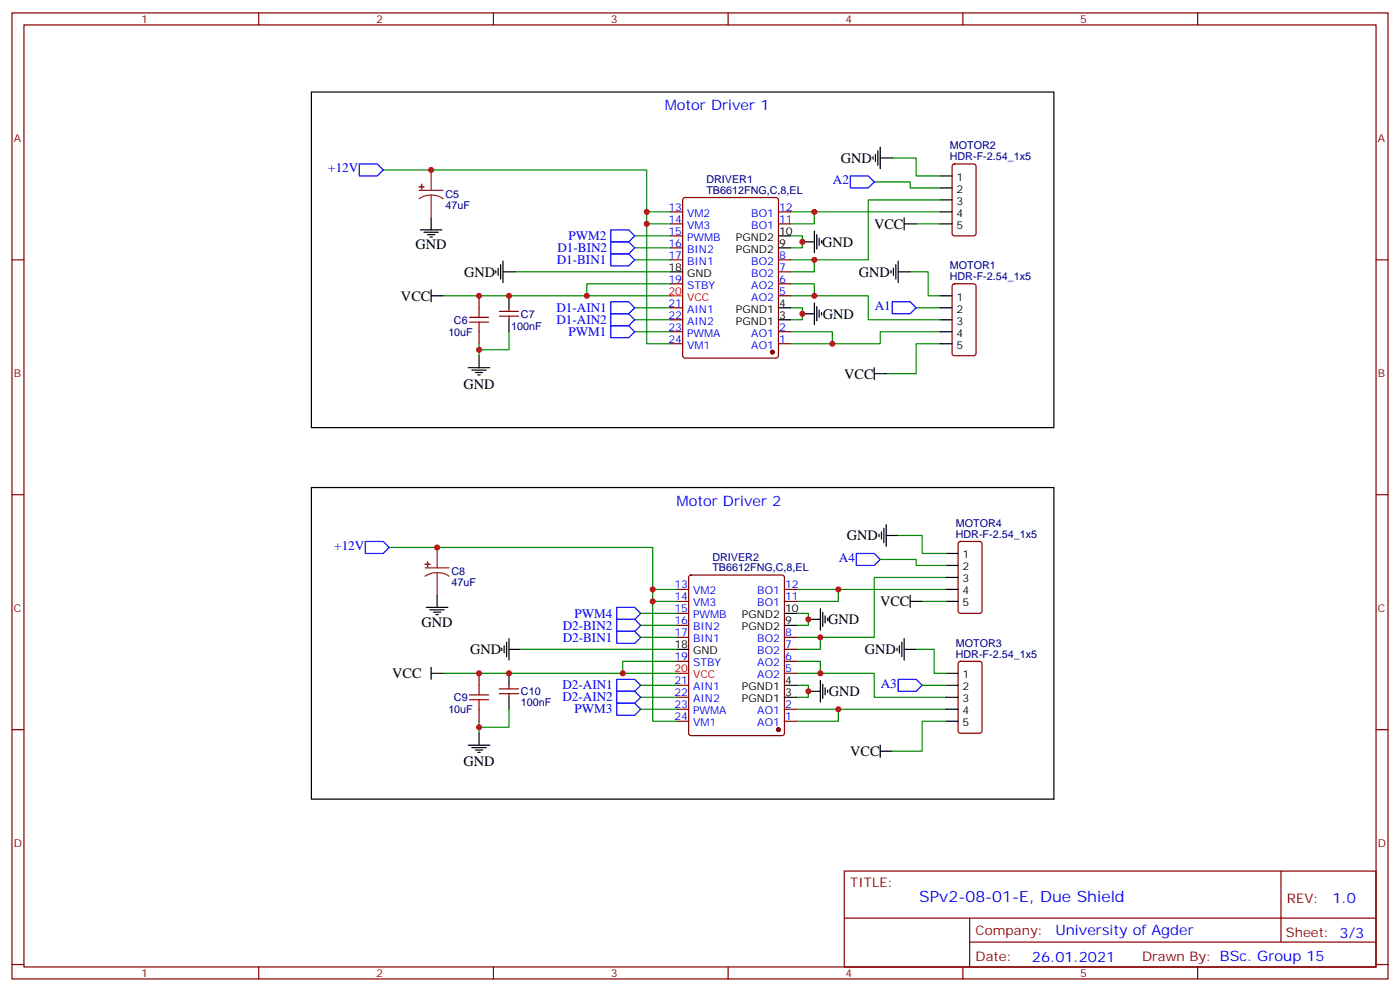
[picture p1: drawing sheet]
<svg xmlns="http://www.w3.org/2000/svg" width="412mm" height="292mm" viewBox="0 0 412 292" stroke-linecap="round" stroke-linejoin="round" font-family="sans-serif">
<g fill="none" stroke="#870000" stroke-width=".35">
<path d="M3.5 3.8h405.4v284.3h-405.4zM7.1 7.3h398.2v277.3h-398.2zM76.2 3.8v3.5M145.3 3.8v3.5M214.5 3.8v3.5M283.6 3.8v3.5M352.8 3.8v3.5M201.3 58.3l.5-.2h26.8l.7 .5v46.1l-.5 .7h-27l-.7-.5v-46.1zM280.7 48.5l.5-.2h5.6l.7 .4v20l-.4 .7h-5.9l-.7-.4v-20zM3.5 76.5h3.6M197.6 76.5h3.5M197.6 65.9h3.5"/>
<path d="M197.6 62.4h3.5M197.6 69.4h3.5M197.6 73h3.5M229.3 76.5h3.5M229.3 65.9h3.5M229.3 62.4h3.5M405.3 76.5h3.6M141.1 87.1v3.5M141.1 97.6v3.6M147.1 91.7h5.7M147.1 93.1h5.7M149.9 90.6v1.1"/>
<path d="M149.9 93.1v1M197.6 97.6h3.5M197.6 83.5h3.5M197.6 90.6h3.5M197.6 94.1h3.5M229.3 97.6h3.5M229.3 87.1h3.5M229.3 83.5h3.5M229.3 80h3.5M280.7 83.7l.5-.2h5.6l.7 .5v20l-.4 .6-5.9 .1-.7-.5v-20zM197.6 101.2h3.5M229.3 101.2h3.5"/>
<path d="M3.5 145.6h3.6M282.5 159.6l.4-.2h5.7l.6 .4 .1 20-.5 .7-5.9 .1-.6-.5-.1-20zM405.3 145.6h3.6M199.3 177h3.5M199.3 173.5h3.5M203.1 169.5l.5-.2h26.8l.6 .4 .1 46.1-.5 .7h-27l-.7-.4-.1-46.1zM231.1 177h3.5M231.1 173.5h3.5M141.1 198.2v3.5M199.3 194.7h3.5M199.3 187.6h3.5M199.3 180.6h3.5"/>
<path d="M199.3 184.1h3.5M231.1 198.2h3.5M231.1 194.7h3.5M231.1 191.1h3.5M231.1 187.6h3.5M282.5 194.9l.4-.2h5.7l.6 .4 .1 20-.5 .7h-5.9l-.6-.4-.1-20zM3.5 214.8h3.6M141.1 208.8v3.5M147.1 202.8h5.7M147.1 204.2h5.7M149.9 201.7v1.1M149.9 204.2v1"/>
<path d="M199.3 212.3h3.5M199.3 208.8h3.5M199.3 201.7h3.5M199.3 205.2h3.5M231.1 212.3h3.5M231.1 208.8h3.5M405.3 214.8h3.6M248.7 256.4h156.6v28.2h-156.6zM377.3 256.4v20.9M248.7 270.2h156.5M285.6 277.3h119.6M285.6 270.2v14.2"/>
<path d="M3.5 283.9h3.6M76.2 284.6v3.5M145.3 284.6v3.5M214.5 284.6v3.5M283.6 284.6v3.5M352.8 284.6v3.5M405.3 283.9h3.6"/>
</g>
<g fill="none" stroke="#008700" stroke-width=".35">
<path d="M112.9 50h77.6v51.2h7.1M257.5 53.6h10.6v1.7h8.8M262.8 46.5h7.1v5.3h7M276.9 58.8h-21.1v17.7h-23M187 69.4h10.6M187 73h10.6M187 76.5h10.6M190.5 62.4h7.1M190.5 65.9h7.1M232.8 69.4h3.6v3.6h-3.6M232.8 62.4h44.1M239.9 62.4v3.5h-7.1"/>
<path d="M239.9 76.5v3.5h-7.1M269.9 65.9h7M130.5 87.1h67.1M149.9 97.6v5.3h-8.8M151.7 80h45.9M187 90.6h10.6M187 94.1h10.6M187 97.6h10.6M197.6 83.5h-24.7v3.6M232.8 83.5h7.1v3.6M232.8 87.1h23v7h21.1M232.8 97.6h12.4v3.6"/>
<path d="M232.8 90.6h3.6v3.5h-3.6M268.1 80h5.3v7.1h3.5M269.9 90.6h7M276.9 97.6h-17.6v3.6h-26.5M141.1 101.2v3.5M276.9 101.2h-7v8.8h-8.8M264.6 157.6h7v5.3h7.1M114.7 161.1h77.6v51.2h7M192.3 173.5h7M192.3 177h7M234.6 173.5h44.1M246.9 173.5v3.5h-12.3"/>
<path d="M259.3 164.7h10.6v1.7h8.8M271.6 177h7.1M278.7 170h-21.2v17.6h-22.9M130.5 198.2h68.8M153.5 191.1h45.8M188.7 187.6h10.6M188.7 184.1h10.6M188.7 180.6h10.6M199.3 194.7h-15.9v3.5M234.6 180.6h3.5v3.5h-3.5M234.6 198.2h22.9v7h21.2M234.6 194.7h7.1v3.5"/>
<path d="M241.7 187.6v3.5h-7.1M269.9 191.1h5.3v7.1h3.5M141.1 212.3v3.5M149.9 208.8v5.3h-8.8M188.7 208.8h10.6M188.7 201.7h10.6M188.7 205.2h10.6M234.6 201.7h3.5v3.5h-3.5M234.6 208.8h12.3v3.5h-12.3M246.9 208.8h31.8M271.6 201.7h7.1M278.7 212.3h-7.1v8.8h-8.8"/>
</g>
<g fill="none" stroke="#000" stroke-width=".35">
<path d="M91.7 27.1h218.7v98.8h-218.7zM257.2 46.1v.7M257.9 45.4v2.2M258.6 44.4v4.2M259.3 43.3v6.4M259.3 46.5h3.5M276.9 51.8h3.6M276.9 55.3h3.6M276.9 58.8h3.6M123.8 67.7h6.4M124.9 68.4h4.2M125.9 69.1h2.2"/>
<path d="M126.6 69.8h.8M127 64.1v3.6M146 79.7v.7M146.8 79v2.1M147.5 77.9v4.2M148.2 76.8v6.4M229.3 73h3.5M229.3 69.4h3.5M236.4 71.2h3.5M239.9 68v6.4M240.6 69.1v4.2M241.3 70.1v2.1"/>
<path d="M242 70.8v.7M262.5 79.7v.7M263.2 79v2.1M263.9 77.9v4.2M264.6 76.8v6.4M266.3 64.1v3.6M266.3 65.9h3.6M276.9 65.9h3.6M276.9 62.4h3.6M127 87.1h3.5M127 85.3v3.5M148.2 80h3.5"/>
<path d="M149.9 87.1v3.5M149.9 94.1v3.5M197.6 80h3.5M229.3 90.6h3.5M229.3 94.1h3.5M236.4 92.4h3.5M239.9 89.2v6.3M240.6 90.2v4.3M241.3 91.3v2.1M242 92v.7M264.6 80h3.5M276.9 87.1h3.6"/>
<path d="M276.9 90.6h3.6M276.9 94.1h3.6M276.9 97.6h3.6M137.9 108.2h6.4M139 108.9h4.2M140.1 109.6h2.1M140.8 110.3h.7M141.1 104.7v3.5M257.5 110h3.6M257.5 108.2v3.6M276.9 101.2h3.6M91.7 143.5h218.7v91.7h-218.7z"/>
<path d="M258.9 157.3v.7M259.6 156.6v2.1M260.3 155.5v4.2M261.1 157.6h3.5M261.1 154.4v6.4M125.6 178.8h6.3M126.6 179.5h4.3M128.8 175.3v3.5M241.7 179.1v6.4M268.1 177h3.5M268.1 175.3v3.5M278.7 162.9h3.5"/>
<path d="M278.7 166.4h3.5M278.7 170h3.5M278.7 173.5h3.5M278.7 177h3.5M127 198.2h3.5M127 196.4v3.6M127.7 180.2h2.1M128.4 180.9h.7M147.8 190.8v.7M148.5 190.1v2.1M149.2 189v4.3M149.9 191.1h3.6"/>
<path d="M149.9 188v6.3M149.9 198.2v3.5M199.3 191.1h3.5M231.1 184.1h3.5M231.1 180.6h3.5M238.1 182.3h3.6M242.4 180.2v4.2M243.1 181.3v2.1M243.8 182v.7M264.2 190.8v.7M264.9 190.1v2.1M265.6 189v4.3"/>
<path d="M266.3 191.1h3.6M266.3 188v6.3M278.7 198.2h3.5M137.9 219.4h6.4M141.1 215.8v3.6M149.9 205.2v3.6M231.1 201.7h3.5M231.1 205.2h3.5M238.1 203.5h3.6M241.7 200.3v6.4M242.4 201.4v4.2M243.1 202.4v2.1"/>
<path d="M243.8 203.1v.7M259.3 219.4v3.5M278.7 201.7h3.5M278.7 205.2h3.5M278.7 208.8h3.5M278.7 212.3h3.5M139 220.1h4.2M140.1 220.8h2.1M140.8 221.5h.7M259.3 221.1h3.5"/>
</g>
<g fill="none" stroke="#00f" stroke-width=".35">
<path d="M105.8 48.3h5.3l1.8 1.7-1.8 1.8h-5.3zM250.5 51.8h5.3l1.7 1.8-1.7 1.7h-5.3zM179.9 67.7h5.3l1.8 1.7-1.8 1.8h-5.3zM179.9 71.2h5.3l1.8 1.8-1.8 1.7h-5.3zM179.9 74.7h5.3l1.8 1.8-1.8 1.7h-5.3zM179.9 88.8h5.3l1.8 1.8-1.8 1.8h-5.3zM179.9 92.4h5.3l1.8 1.7-1.8 1.8h-5.3zM179.9 95.9h5.3l1.8 1.7-1.8 1.8h-5.3zM262.8 88.8h5.3l1.8 1.8-1.8 1.8h-5.3zM107.6 159.4h5.3l1.8 1.7-1.8 1.8h-5.3zM181.7 178.8h5.3l1.7 1.8-1.7 1.7h-5.3zM252.2 162.9h5.3l1.8 1.8-1.8 1.7h-5.3z"/>
<path d="M181.7 185.8h5.3l1.7 1.8-1.7 1.8h-5.3zM181.7 182.3h5.3l1.7 1.8-1.7 1.7h-5.3zM181.7 200h5.3l1.7 1.7-1.7 1.8h-5.3zM264.6 200h5.3l1.7 1.7-1.7 1.8h-5.3zM181.7 207h5.3l1.7 1.8-1.7 1.7h-5.3zM181.7 203.5h5.3l1.7 1.7-1.7 1.8h-5.3z"/>
</g>
<path d="M138.3 94.8h5.6M138.3 93.4h5.6M141.1 90.6v2.8M141.1 94.8v2.8M138.3 206h5.6M138.3 204.5h5.6M141.1 201.7v2.8M141.1 206v2.8" fill="none" stroke="#a10000" stroke-width=".35"/>
<path d="M123.5 56h7M127 57.4l1.9 .3 1.6 .8M127 57.4l-1.9 .3-1.6 .8M127 50v6M127 57.4v6.7M125.2 167.1h7.1M128.8 168.6l1.8 .2 1.7 .8M128.8 168.6l-1.9 .2-1.7 .8M128.8 161.1v6M128.8 168.6v6.7" fill="none" stroke="#8c2424" stroke-width=".35"/>
<g fill="#8c2424" stroke="#8c2424" stroke-width=".35">
<path d="M123.5 55h1.4z"/>
<path d="M124.2 54.3v1.4z"/>
<path d="M125.2 166.1h1.4z"/>
<path d="M125.9 165.4l.1 1.4z"/>
</g>
<g fill="#870000" stroke="#870000" stroke-width=".35">
<circle cx="229.3" cy="214.8" r=".53"/>
<circle cx="227.5" cy="103.6" r=".53"/>
</g>
<path d="M197.6 87.1h3.5M199.3 198.2h3.5" fill="none" stroke="#f00" stroke-width=".35"/>
<g fill="#c00">
<circle cx="246.9" cy="173.5" r=".88"/>
<circle cx="239.9" cy="62.4" r=".88"/>
<circle cx="246.9" cy="208.8" r=".88"/>
<circle cx="241.7" cy="187.6" r=".88"/>
<circle cx="238.1" cy="182.3" r=".88"/>
<circle cx="238.1" cy="203.5" r=".88"/>
<circle cx="241.7" cy="198.2" r=".88"/>
<circle cx="245.2" cy="101.2" r=".88"/>
<circle cx="141.1" cy="87.1" r=".88"/>
<circle cx="141.1" cy="102.9" r=".88"/>
<circle cx="149.9" cy="87.1" r=".88"/>
<circle cx="141.1" cy="198.2" r=".88"/>
<circle cx="141.1" cy="214.1" r=".88"/>
<circle cx="149.9" cy="198.2" r=".88"/>
<circle cx="127" cy="50" r=".88"/>
<circle cx="128.8" cy="161.1" r=".88"/>
<circle cx="172.9" cy="87.1" r=".88"/>
<circle cx="183.4" cy="198.2" r=".88"/>
<circle cx="192.3" cy="177" r=".88"/>
<circle cx="192.3" cy="173.5" r=".88"/>
<circle cx="190.5" cy="62.4" r=".88"/>
<circle cx="190.5" cy="65.9" r=".88"/>
<circle cx="239.9" cy="87.1" r=".88"/>
<circle cx="236.4" cy="92.4" r=".88"/>
<circle cx="236.4" cy="71.2" r=".88"/>
<circle cx="239.9" cy="76.5" r=".88"/>
</g>
<text font-size="4.6" fill="#00f" x="270.8" y="265.4">SPv2-08-01-E, Due Shield</text>
<g font-size="4.2" fill="#00f">
<text x="195.8" y="32.4">Motor Driver 1</text>
<text x="199.3" y="148.8">Motor Driver 2</text>
<text x="392.5" y="265.7">1.0</text>
<text x="310.9" y="275.2">University of Agder</text>
<text x="304" y="283">26.01.2021</text>
</g>
<g font-size="4.2">
<text x="247.6" y="47.9">GND</text>
<text x="257.5" y="67.3">VCC</text>
<text x="122.4" y="73.3">GND</text>
<text x="242.2" y="72.6">GND</text>
<text x="136.7" y="81.4">GND</text>
<text x="252.9" y="81.4">GND</text>
<text x="118.1" y="88.5">VCC</text>
<text x="242.4" y="93.8">GND</text>
<text x="248.6" y="111.4">VCC</text>
<text x="136.5" y="114.4">GND</text>
<text x="249.4" y="159">GND</text>
<text x="259.2" y="178.5">VCC</text>
<text x="124.2" y="184.4">GND</text>
<text x="243.9" y="183.7">GND</text>
<text x="138.5" y="192.5">GND</text>
<text x="254.7" y="192.5">GND</text>
<text x="115.5" y="199.6">VCC</text>
<text x="244.1" y="204.9">GND</text>
<text x="136.5" y="225.5">GND</text>
<text x="250.4" y="222.6">VCC</text>
</g>
<g font-size="3.9" fill="#00f">
<text x="96.7" y="50.7">+12V</text>
<text x="245.3" y="54.3">A2</text>
<text x="167.4" y="70.7">PWM2</text>
<text x="164" y="77.7">D1-BIN1</text>
<text x="164.2" y="74.2">D1-BIN2</text>
<text x="163.9" y="91.8">D1-AIN1</text>
<text x="163.9" y="95.4">D1-AIN2</text>
<text x="257.7" y="91.3">A1</text>
<text x="167.4" y="98.9">PWM1</text>
<text x="98.5" y="161.9">+12V</text>
<text x="247.1" y="165.4">A4</text>
<text x="165.8" y="185.3">D2-BIN2</text>
<text x="169.2" y="181.8">PWM4</text>
<text x="165.8" y="188.8">D2-BIN1</text>
<text x="165.7" y="203">D2-AIN1</text>
<text x="259.5" y="202.4">A3</text>
<text x="165.7" y="206.5">D2-AIN2</text>
<text x="169.2" y="210">PWM3</text>
</g>
<g font-size="3.9" fill="#800">
<text x="250.5" y="261">TITLE:</text>
<text x="379.1" y="265.7">REV:</text>
<text x="287.4" y="275.2">Company:</text>
<text x="378.7" y="275.8">Sheet: 3/3</text>
<text x="287.4" y="282.9">Date:</text>
<text x="336.4" y="282.9">Drawn By: BSc. Group 15</text>
</g>
<g font-size="3.2" fill="#800">
<text x="41.6" y="6.8">1</text>
<text x="110.8" y="6.8">2</text>
<text x="179.9" y="6.8">3</text>
<text x="249.1" y="6.8">4</text>
<text x="318.2" y="6.8">5</text>
<text x="4.1" y="41.9">A</text>
<text x="405.9" y="41.9">A</text>
<text x="4.1" y="111.1">B</text>
<text x="405.9" y="111.1">B</text>
<text x="4.1" y="180.2">C</text>
<text x="405.9" y="180.2">C</text>
<text x="4.1" y="249.3">D</text>
<text x="405.9" y="249.3">D</text>
<text x="41.6" y="287.6">1</text>
<text x="110.8" y="287.6">2</text>
<text x="179.9" y="287.6">3</text>
<text x="249.1" y="287.6">4</text>
<text x="318.2" y="287.6">5</text>
</g>
<g font-size="3.2" fill="#000080">
<text x="279.8" y="47.2">HDR-F-2.54_1x5</text>
<text x="279.8" y="43.9">MOTOR2</text>
<text x="208.1" y="53.9">DRIVER1</text>
<text x="131.2" y="58.2">C5</text>
<text x="208.1" y="57.1">TB6612FNG,C,8,EL</text>
<text x="131.2" y="61.4">47uF</text>
<text x="279.8" y="82.5">HDR-F-2.54_1x5</text>
<text x="279.8" y="79.2">MOTOR1</text>
<text x="133.7" y="95.3">C6</text>
<text x="153.5" y="93.5">C7</text>
<text x="132.1" y="98.8">10uF</text>
<text x="150.6" y="97">100nF</text>
<text x="281.5" y="155">MOTOR4</text>
<text x="281.5" y="158.3">HDR-F-2.54_1x5</text>
<text x="209.8" y="165">DRIVER2</text>
<text x="133" y="172.6">47uF</text>
<text x="133" y="169.3">C8</text>
<text x="209.8" y="168.2">TB6612FNG,C,8,EL</text>
<text x="281.5" y="190.3">MOTOR3</text>
<text x="281.5" y="193.6">HDR-F-2.54_1x5</text>
<text x="132.1" y="209.9">10uF</text>
<text x="133.7" y="206.4">C9</text>
<text x="153.5" y="207.8">100nF</text>
<text x="153.5" y="204.6">C10</text>
</g>
<g font-size="3.2">
<text x="281.8" y="53.2">1</text>
<text x="281.8" y="56.7">2</text>
<text x="281.8" y="60.3">3</text>
<text x="281.8" y="63.8">4</text>
<text x="216.8" y="70.8">PGND2</text>
<text x="229.5" y="69.1">10</text>
<text x="281.8" y="67.3">5</text>
<text x="216.8" y="74.4">PGND2</text>
<text x="229.5" y="72.6">9</text>
<text x="196.9" y="79.7">18</text>
<text x="202.4" y="81.4">GND</text>
<text x="281.8" y="88.5">1</text>
<text x="216.8" y="95.5">PGND1</text>
<text x="216.8" y="92">PGND1</text>
<text x="229.5" y="93.8">3</text>
<text x="229.5" y="90.2">4</text>
<text x="281.8" y="92">2</text>
<text x="281.8" y="95.5">3</text>
<text x="281.8" y="99.1">4</text>
<text x="281.8" y="102.6">5</text>
<text x="283.5" y="164.3">1</text>
<text x="283.5" y="167.9">2</text>
<text x="283.5" y="171.4">3</text>
<text x="283.5" y="174.9">4</text>
<text x="283.5" y="178.4">5</text>
<text x="218.6" y="185.5">PGND2</text>
<text x="218.6" y="182">PGND2</text>
<text x="231.2" y="183.7">9</text>
<text x="231.2" y="180.2">10</text>
<text x="198.6" y="190.8">18</text>
<text x="204.2" y="192.5">GND</text>
<text x="218.6" y="203.1">PGND1</text>
<text x="231.2" y="201.4">4</text>
<text x="283.5" y="199.6">1</text>
<text x="283.5" y="203.1">2</text>
<text x="218.6" y="206.7">PGND1</text>
<text x="231.2" y="204.9">3</text>
<text x="283.5" y="206.7">3</text>
<text x="283.5" y="210.2">4</text>
<text x="283.5" y="213.7">5</text>
</g>
<g font-size="3.2" fill="#00f">
<text x="196.9" y="62">13</text>
<text x="196.9" y="65.5">14</text>
<text x="202.4" y="63.8">VM2</text>
<text x="221.3" y="63.8">BO1</text>
<text x="229.5" y="65.5">11</text>
<text x="229.5" y="62">12</text>
<text x="196.9" y="69.1">15</text>
<text x="202.4" y="67.3">VM3</text>
<text x="202.4" y="70.8">PWMB</text>
<text x="221.3" y="67.3">BO1</text>
<text x="196.9" y="72.6">16</text>
<text x="196.9" y="76.1">17</text>
<text x="202.4" y="74.4">BIN2</text>
<text x="202.4" y="77.9">BIN1</text>
<text x="221.3" y="77.9">BO2</text>
<text x="229.5" y="76.1">8</text>
<text x="196.9" y="83.2">19</text>
<text x="221.3" y="81.4">BO2</text>
<text x="229.5" y="83.2">6</text>
<text x="229.5" y="79.7">7</text>
<text x="202.4" y="84.9">STBY</text>
<text x="221.3" y="88.5">AO2</text>
<text x="221.3" y="84.9">AO2</text>
<text x="229.5" y="86.7">5</text>
<text x="196.9" y="90.2">21</text>
<text x="196.9" y="93.8">22</text>
<text x="202.4" y="92">AIN1</text>
<text x="202.4" y="95.5">AIN2</text>
<text x="196.9" y="97.3">23</text>
<text x="196.9" y="100.8">24</text>
<text x="202.4" y="99.1">PWMA</text>
<text x="221.3" y="99.1">AO1</text>
<text x="229.5" y="100.8">1</text>
<text x="229.5" y="97.3">2</text>
<text x="202.4" y="102.6">VM1</text>
<text x="221.3" y="102.6">AO1</text>
<text x="198.6" y="173.1">13</text>
<text x="231.2" y="173.1">12</text>
<text x="198.6" y="176.7">14</text>
<text x="204.2" y="174.9">VM2</text>
<text x="204.2" y="178.4">VM3</text>
<text x="223.1" y="178.4">BO1</text>
<text x="223.1" y="174.9">BO1</text>
<text x="231.2" y="176.7">11</text>
<text x="198.6" y="180.2">15</text>
<text x="198.6" y="183.7">16</text>
<text x="204.2" y="182">PWMB</text>
<text x="204.2" y="185.5">BIN2</text>
<text x="198.6" y="187.3">17</text>
<text x="204.2" y="189">BIN1</text>
<text x="223.1" y="189">BO2</text>
<text x="231.2" y="190.8">7</text>
<text x="231.2" y="187.3">8</text>
<text x="198.6" y="194.3">19</text>
<text x="204.2" y="196.1">STBY</text>
<text x="223.1" y="192.5">BO2</text>
<text x="223.1" y="196.1">AO2</text>
<text x="231.2" y="197.8">5</text>
<text x="231.2" y="194.3">6</text>
<text x="198.6" y="201.4">21</text>
<text x="204.2" y="203.1">AIN1</text>
<text x="223.1" y="199.6">AO2</text>
<text x="198.6" y="204.9">22</text>
<text x="198.6" y="208.4">23</text>
<text x="204.2" y="206.7">AIN2</text>
<text x="231.2" y="208.4">2</text>
<text x="198.6" y="211.9">24</text>
<text x="204.2" y="210.2">PWMA</text>
<text x="204.2" y="213.7">VM1</text>
<text x="223.1" y="213.7">AO1</text>
<text x="223.1" y="210.2">AO1</text>
<text x="231.2" y="211.9">1</text>
</g>
<g font-size="3.2" fill="#f00">
<text x="196.9" y="86.7">20</text>
<text x="202.4" y="88.5">VCC</text>
<text x="198.6" y="197.8">20</text>
<text x="204.2" y="199.6">VCC</text>
</g>
</svg>
